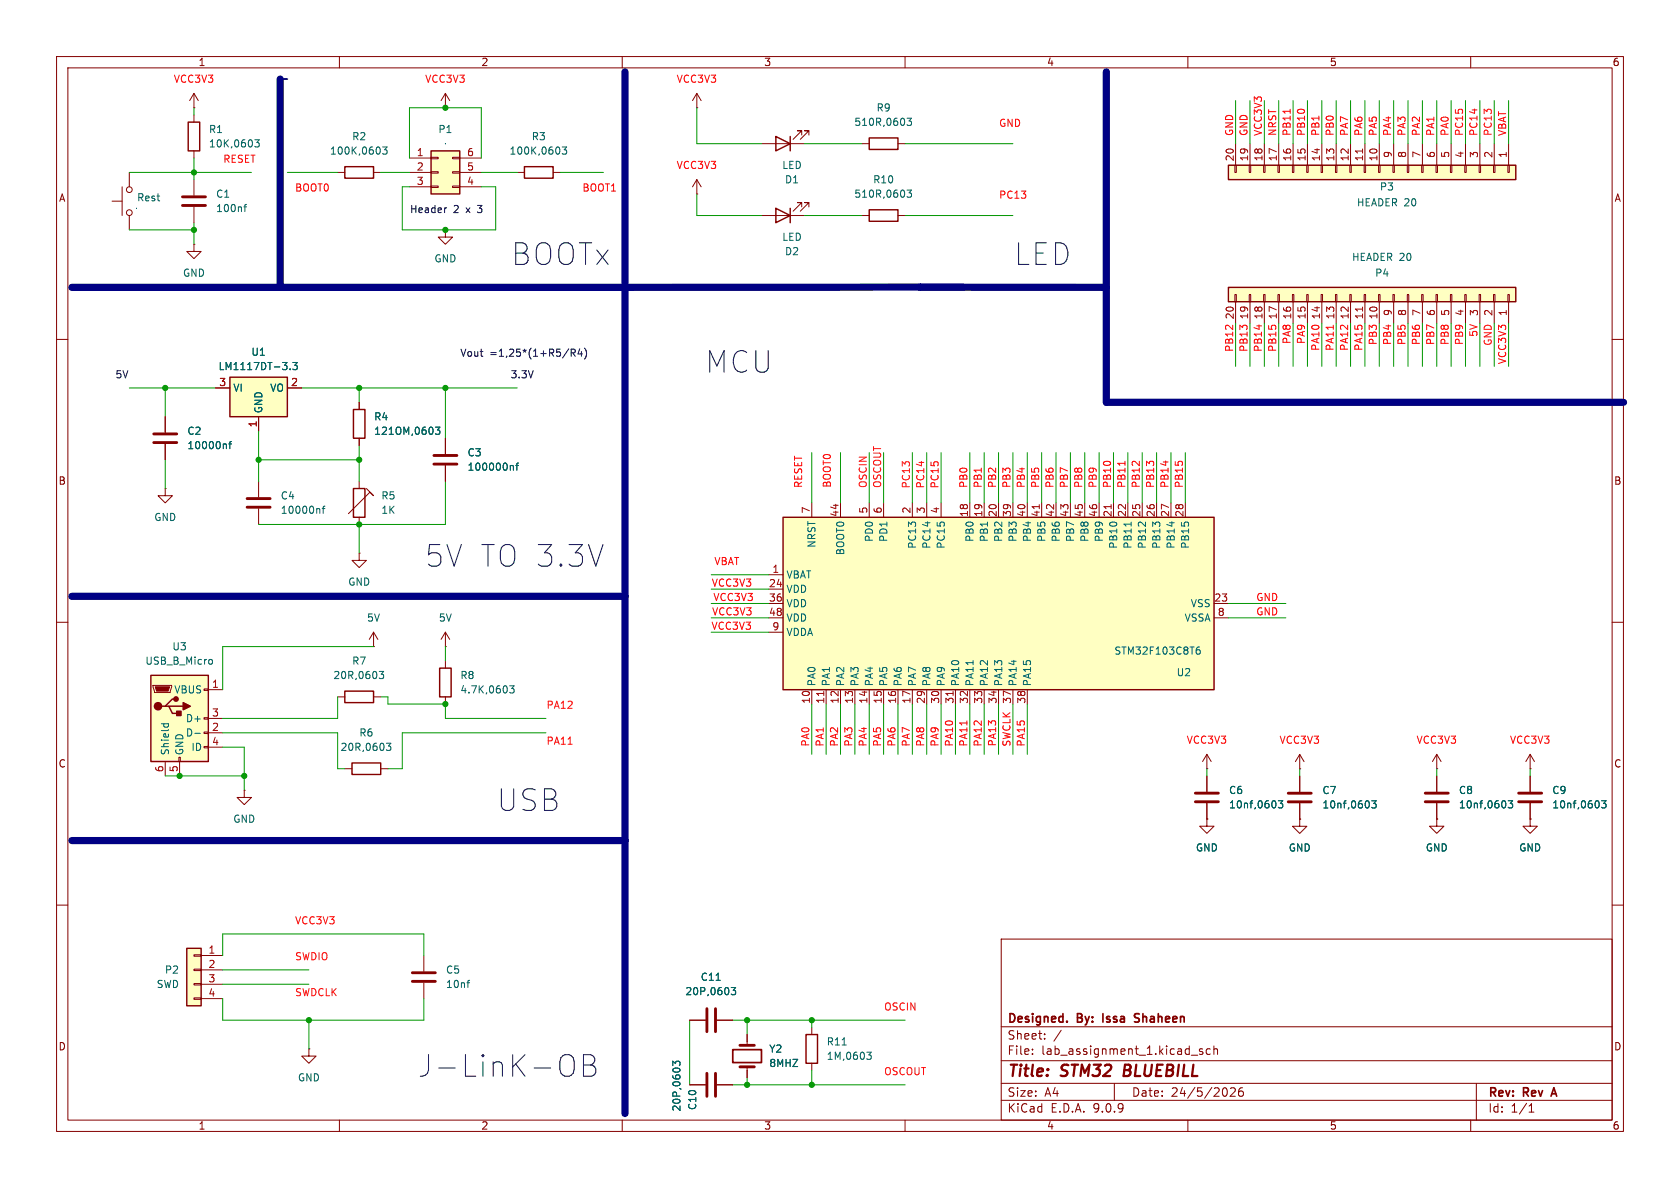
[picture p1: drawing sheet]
<svg xmlns="http://www.w3.org/2000/svg" width="297mm" height="210mm" viewBox="0 0 297 210" stroke-linecap="round" stroke-linejoin="round" font-family="sans-serif">
<g fill="none" stroke="#840000" stroke-width=".18">
<path d="M10 10h277v190h-277zM12 12h273v186h-273zM60 10v2M110 10v2M160 10v2M210 10v2M260 10v2M91.4 30.5h1.3M97.8 30.5h1.3M123.2 34.3h.1M123.2 31.8l-.8 1.2M123.2 31.8l.8 1.2"/>
<path d="M123.2 31.8v2.5M10 60h2M285 60h2M10 110h2M285 110h2M229.8 144.8v1.3h1.2l-1.2 1.2-1.3-1.2h1.3M229.8 144.8h.1M10 160h2M177 166h108v32h-108zM285 160h2M60 198v2M110 198v2"/>
<path d="M160 198v2M177 194.5h108M177 191.5h108M177 187.5h108M177 181.5h108M182.5 186.3v.1M182.5 185.5v.1M184.7 183.6v.1M184.7 182.8v.1M187.6 182.1l-1.3 2M197 191.5v3M210 198v2"/>
<path d="M210.6 186.5h1.1M212.6 185.5l-.4-.1-.2 .2 .1 .2 .5 .2v.3h-.6M214 185.5l-.5-.1-.3 .3v.4l.2 .2h.6M214.6 185.5l.2-.1 .4 .1v.9M214.6 184.9v1.5M217.5 192.4l.6-.1 .2 .1 .1 .3-.9 1.1h.9M219.7 192.3a.59 .59 0 0 0-.7 .6v.6l.1 .2 .4 .1 .2-.1 .1-.5-.1-.3h-.5l-.2 .3M260 198v2M261 191.5v6.5M270.3 196.6h.9M270.3 195.5l.4-.4v1.5"/>
</g>
<path d="M195 179.2v1.5M201.4 179.3l-.6-.1-.2 .3 .1 .3 .6 .2M188.6 180.5v.2M200.6 180.6h.7M274.3 193.4h.8M274.7 192.3l-.5 1.5" fill="none" stroke="#840000" stroke-width=".3"/>
<path d="M198.9 188.2l-.3 2h.8" fill="none" stroke="#840000" stroke-width=".4"/>
<path d="M92.7 29.5h5.1v2h-5.1z" fill="none" stroke="#840000" stroke-width=".25"/>
<path d="M99.4 26h.8l-.4 .5 .3 .1v.5l-.2 .1-.5-.1" fill="none" stroke="#006464" stroke-width=".18"/>
<path d="M33 167.6h2.6v10.2h-2.6z" fill="#ffffc2"/>
<path d="M33 167.6h2.6v10.2h-2.6z" fill="none" stroke="#840000" stroke-width=".25"/>
<path d="M78.7 77.5v2.8M78.7 82.3v2.8M213.4 137.2v2.8M213.4 142v2.8M34.3 168.8h1.3v.2h-1.3zM34.3 171.3h1.3v.3h-1.3zM34.3 173.9h1.3v.2h-1.3zM34.3 176.4h1.3v.3h-1.3zM35.6 168.9h3.8M35.6 171.5h3.8M35.6 174h3.8M35.6 176.5h3.8" fill="none" stroke="#840000" stroke-width=".18"/>
<path d="M76.7 80.5h4.1M76.7 82h4.1M211.3 140.2h4.1M211.3 141.7h4.1" fill="none" stroke="#840000" stroke-width=".51"/>
<path d="M90.4 82.3l.4 .2v.6M91.2 82.3h.5M91.7 81.9l-.3 .1v1.1M226 141.5h.8l-.4 .5 .3 .2v.5l-.2 .1-.5-.1" fill="none" stroke="#006464" stroke-width=".18"/>
<path d="M138.4 91.4h76.2v30.5h-76.2z" fill="#ffffc2"/>
<path d="M61 29.5h5v2h-5zM138.4 91.4h76.2v30.5h-76.2zM77.7 118.1h2.1v5.1h-2.1z" fill="none" stroke="#840000" stroke-width=".25"/>
<g fill="none" stroke="#840000" stroke-width=".18">
<path d="M59.7 30.5h1.3M66 30.5h1.3M63.5 97.8v1.3h1.3l-1.3 1.2-1.3-1.2h1.3M63.5 97.8h.1M143.5 88.9v2.5M148.6 88.9v2.5M153.7 88.9v2.5M156.2 88.9v2.5M161.3 88.9v2.5M163.8 88.9v2.5M166.4 88.9v2.5M171.4 88.9v2.5"/>
<path d="M174 88.9v2.5M176.5 88.9v2.5M179.1 88.9v2.5M181.6 88.9v2.5M184.1 88.9v2.5M186.7 88.9v2.5M189.2 88.9v2.5M191.8 88.9v2.5M194.3 88.9v2.5M196.8 88.9v2.5M199.4 88.9v2.5M201.9 88.9v2.5"/>
<path d="M204.5 88.9v2.5M207 88.9v2.5M209.5 88.9v2.5M78.7 114.3h.1M78.7 111.8l-.7 1.2M78.7 111.8l.8 1.2M78.7 111.8v2.5M78.7 116.8v1.3M135.9 101.6h2.5M135.9 104.1h2.5M135.9 106.7h2.5M135.9 109.2h2.5"/>
<path d="M135.9 111.8h2.5M214.6 106.7h2.6M214.6 109.2h2.6M43.2 139.7v1.3h1.2l-1.2 1.2-1.3-1.2h1.3M43.2 139.7h.1M78.7 123.2v1.3M143.5 121.9v2.6M146 121.9v2.6M148.6 121.9v2.6M151.1 121.9v2.6M153.7 121.9v2.6M156.2 121.9v2.6"/>
<path d="M158.7 121.9v2.6M161.3 121.9v2.6M163.8 121.9v2.6M166.4 121.9v2.6M168.9 121.9v2.6M171.4 121.9v2.6M174 121.9v2.6M176.5 121.9v2.6M179.1 121.9v2.6M181.6 121.9v2.6M229.8 135.9h.1M229.8 133.4l-.8 1.2"/>
<path d="M229.8 133.4l.7 1.2M229.8 133.4v2.5M229.8 137.2v2.8M270.5 137.2v2.8M213.4 144.8v1.3h1.2l-1.2 1.2-1.3-1.2h1.3M213.4 144.8h.1M229.8 142v2.8M254 144.8v1.3h1.3l-1.3 1.2-1.3-1.2h1.3M254 144.8h.1M270.5 142v2.8"/>
</g>
<path d="M183.7 89.2v.7M196.4 89.2v.7M145.6 122.2v.7M168.5 122.2v.7" fill="none" stroke="#a90000" stroke-width=".18"/>
<path d="M67.6 26h.8l-.4 .5 .4 .1v.5l-.2 .1-.6-.1M200 92.3v.7M172 116.8v.7M211.5 115.1l.2-.2h.3l.2 .2v.3l-.2 .2h-.4l-.1-.2M212.1 114.4h-.4l-.2 .5M90.1 121.2h.8l-.4 .5 .3 .1v.6l-.2 .1-.5-.1M242.5 141.6h.8l-.4 .4 .3 .2v.5l-.2 .1-.5-.1M283.1 141.5h.8l-.4 .5 .4 .2v.5l-.2 .1-.6-.1" fill="none" stroke="#006464" stroke-width=".18"/>
<path d="M227.7 140.2h4.1M227.7 141.7h4.1M268.5 141.7h4M268.5 140.2h4" fill="none" stroke="#840000" stroke-width=".51"/>
<path d="M26.7 119.4h10.1v15.2h-10.1z" fill="#ffffc2"/>
<path d="M26.7 119.4h10.1v15.2h-10.1zM29.2 124.8h.6l.7 1.3h1.2M29.8 124.8h2.6M31.1 123.6h-.6l-1.3 1.2h-.6" fill="none" stroke="#840000" stroke-width=".25"/>
<path d="M27.1 121.2h3.3v.2l-.3 1h-2.8zM29.2 134.6v2.6M31.6 133.9h.3v.7h-.3zM31.7 134.6v2.6M36.1 121.8h.7v.2h-.7zM36.1 126.9h.7v.2h-.7zM36.1 129.4h.7v.3h-.7zM36.1 132h.7v.2h-.7zM36.8 121.9h2.6M36.8 127h2.6M36.8 129.5h2.6M36.8 132.1h2.6" fill="none" stroke="#840000" stroke-width=".18"/>
<path d="M27.4 121.4h2.6l-.3 .8h-2z" fill="#840000" stroke="#840000" stroke-width=".18"/>
<g fill="#840000" stroke="#840000" stroke-width=".25">
<path d="M31.2 125.7h.8v.8h-.8z"/>
<path d="M32.4 124.2l1.3 .6-1.3 .7z"/>
<circle cx="27.9" cy="124.8" r=".63"/>
<circle cx="31.1" cy="123.6" r=".38"/>
</g>
<path d="M37.1 116.6h.3l.2 .2-.1 .5-.4 .1M28.5 127.9h1.3M29 127.9l-.1 .4M29.7 127.9l.1 .4M34.4 129.6h1" fill="none" stroke="#006464" stroke-width=".18"/>
<path d="M217.2 29.2h50.8v2.6h-50.8z" fill="#ffffc2"/>
<path d="M217.2 29.2h50.8v2.6h-50.8z" fill="none" stroke="#840000" stroke-width=".25"/>
<g fill="none" stroke="#840000" stroke-width=".18">
<path d="M218.3 29.2h.3v1.3h-.3zM218.4 25.4v3.8M220.9 29.2h.2v1.3h-.2zM221 25.4v3.8M223.4 29.2h.2v1.3h-.2zM223.5 25.4v3.8M225.9 29.2h.3v1.3h-.3zM226.1 25.4v3.8M228.5 29.2h.2v1.3h-.2zM228.6 25.4v3.8M231 29.2h.3v1.3h-.3zM231.1 25.4v3.8"/>
<path d="M233.6 29.2h.2v1.3h-.2zM233.7 25.4v3.8M236.1 29.2h.2v1.3h-.2zM236.2 25.4v3.8M238.6 29.2h.3v1.3h-.3zM238.8 25.4v3.8M241.2 29.2h.2v1.3h-.2zM241.3 25.4v3.8M243.7 29.2h.3v1.3h-.3zM243.8 25.4v3.8M246.3 29.2h.2v1.3h-.2zM246.4 25.4v3.8"/>
<path d="M248.8 29.2h.2v1.3h-.2zM248.9 25.4v3.8M251.3 29.2h.3v1.3h-.3zM251.5 25.4v3.8M253.9 29.2h.2v1.3h-.2zM254 25.4v3.8M256.4 29.2h.3v1.3h-.3zM256.5 25.4v3.8M259 29.2h.2v1.3h-.2zM259.1 25.4v3.8M261.5 29.2h.2v1.3h-.2zM261.6 25.4v3.8"/>
<path d="M264 29.2h.3v1.3h-.3zM264.2 25.4v3.8M266.6 29.2h.2v1.3h-.2zM266.7 25.4v3.8"/>
</g>
<path d="M240.9 26.3v.8" fill="none" stroke="#a90000" stroke-width=".18"/>
<path d="M76.2 26.7h5.1v7.6h-5.1z" fill="#ffffc2"/>
<path d="M76.2 26.7h5.1v7.6h-5.1zM137.2 24.1l2.5 1.3-2.5 1.3zM137.2 36.8l2.5 1.3-2.5 1.3zM139.7 24.1v2.6M139.7 36.8v2.6M62.2 134.9h5.1v2h-5.1z" fill="none" stroke="#840000" stroke-width=".25"/>
<g fill="none" stroke="#840000" stroke-width=".18">
<path d="M78.7 19.1h.1M78.7 16.5l-.7 1.3M78.7 16.5l.8 1.3M78.7 16.5v2.6M123.2 19.1h.1M123.2 16.5l-.8 1.3M123.2 16.5l.8 1.3M123.2 16.5v2.6M72.4 27.9h3.8M72.4 30.5h3.8M72.4 33h3.8M76.2 27.8h1.3v.3h-1.3z"/>
<path d="M76.2 30.4h1.3v.2h-1.3zM76.2 32.9h1.3v.2h-1.3zM80 27.8h1.3v.3h-1.3zM80 30.4h1.3v.2h-1.3zM80 32.9h1.3v.2h-1.3zM81.3 27.9h3.8M81.3 30.5h3.8M81.3 33h3.8M134.6 25.4h7.6M134.6 38.1h7.6M141.7 23.9v-.8h-.7h.7l-1.5 1.5M141.7 36.6v-.8h-.7h.7l-1.5 1.5"/>
<path d="M143 23.9v-.8h-.8h.8l-1.5 1.5M143 36.6v-.8h-.8h.8l-1.5 1.5M29.2 86.4v1.2h1.3l-1.3 1.3-1.3-1.3h1.3M29.2 86.4h.1M61 135.9h1.2M67.3 135.9h1.3M254 135.9h.1M254 133.4v2.5M254 137.2v2.8M254 133.4l-.8 1.2M254 133.4l.8 1.2M254 142v2.8"/>
</g>
<path d="M78.7 25.4h.1M68.3 131.4h.8l-.4 .5 .3 .1v.5l-.1 .2-.6-.2M266.6 141.5h.8l-.4 .5 .4 .2v.5l-.2 .1-.6-.1" fill="none" stroke="#006464" stroke-width=".18"/>
<path d="M252 140.2h4M252 141.7h4" fill="none" stroke="#840000" stroke-width=".51"/>
<path d="M217.2 50.8h50.8v2.5h-50.8z" fill="#ffffc2"/>
<path d="M33.3 21.6h2v5.1h-2zM153.7 24.4h5v2h-5zM217.2 50.8h50.8v2.5h-50.8zM62.5 72.4h2v5.1h-2zM62.5 86.4h2v5h-2z" fill="none" stroke="#840000" stroke-width=".25"/>
<g fill="none" stroke="#840000" stroke-width=".18">
<path d="M34.3 19.1h.1M34.3 16.5l-.8 1.3M34.3 16.5l.8 1.3M34.3 16.5v2.6M34.3 20.3v1.3M34.3 26.7v1.2M152.4 25.4h1.3M158.7 25.4h1.3M34.3 43.2v1.3h1.3l-1.3 1.2-1.3-1.2h1.3M34.3 43.2h.1M218.3 52.1h.3v1.2h-.3zM218.4 53.3v3.9"/>
<path d="M220.9 52.1h.2v1.2h-.2zM221 53.3v3.9M223.4 52.1h.2v1.2h-.2zM223.5 53.3v3.9M225.9 52.1h.3v1.2h-.3zM226.1 53.3v3.9M228.5 52.1h.2v1.2h-.2zM228.6 53.3v3.9M231 52.1h.3v1.2h-.3zM231.1 53.3v3.9M233.6 52.1h.2v1.2h-.2zM233.7 53.3v3.9"/>
<path d="M236.1 52.1h.2v1.2h-.2zM236.2 53.3v3.9M238.6 52.1h.3v1.2h-.3zM238.8 53.3v3.9M241.2 52.1h.2v1.2h-.2zM241.3 53.3v3.9M243.7 52.1h.3v1.2h-.3zM243.8 53.3v3.9M246.3 52.1h.2v1.2h-.2zM246.4 53.3v3.9M248.8 52.1h.2v1.2h-.2zM248.9 53.3v3.9"/>
<path d="M251.3 52.1h.3v1.2h-.3zM251.5 53.3v3.9M253.9 52.1h.2v1.2h-.2zM254 53.3v3.9M256.4 52.1h.3v1.2h-.3zM256.5 53.3v3.9M259 52.1h.2v1.2h-.2zM259.1 53.3v3.9M261.5 52.1h.2v1.2h-.2zM261.6 53.3v3.9M264 52.1h.3v1.2h-.3zM264.2 53.3v3.9"/>
<path d="M266.6 52.1h.2v1.2h-.2zM266.7 53.3v3.9M29.2 73.7v2.8M29.2 78.5v2.8M63.5 71.1v1.3M63.5 77.5v1.2M63.5 85.1v1.3M63.5 91.4v1.3M64.8 86.4l1.2 1.2-.6-.6-3.8 3.8M270.5 135.9h.1M270.5 133.4l-.8 1.2M270.5 133.4l.8 1.2"/>
<path d="M270.5 133.4v2.5M270.5 144.8v1.3h1.3l-1.3 1.2-1.3-1.2h1.3M270.5 144.8h.1M121.9 191.8h2.8M121.9 180.3h2.8M126.7 191.8h2.8M126.7 180.3h2.8"/>
</g>
<path d="M240.9 54.3v.7" fill="none" stroke="#a90000" stroke-width=".18"/>
<path d="M45 24.7h.8l-.4 .5 .4 .1v.6l-.2 .1-.6-.1M160.4 20.9h.7l-.4 .5 .4 .1v.5l-.2 .2-.5-.2M40 78.5v.8M40.4 78.5h.5M40.9 78l-.3 .2v1.1M77 75.5h.8l-.5 .5 .4 .1v.6l-.2 .1-.5-.1M126.6 173.3h.7M129.3 174.6h.8l-.5 .5 .4 .1v.5l-.2 .1-.5-.1M118.9 188.4v-.8l.5 .4 .1-.3h.6l.1 .1-.1 .6" fill="none" stroke="#006464" stroke-width=".18"/>
<path d="M27.2 76.7h4M27.2 78.2h4M125 178.3v4.1M126.5 178.3v4.1M125 189.7v4.1M126.5 189.7v4.1" fill="none" stroke="#840000" stroke-width=".51"/>
<path d="M40.6 66.7h10.2v7h-10.2z" fill="#ffffc2"/>
<path d="M153.7 37.1h5v2h-5zM40.6 66.7h10.2v7h-10.2zM61 122.2h5v2h-5zM142.5 182.9h2v5.1h-2z" fill="none" stroke="#840000" stroke-width=".25"/>
<g fill="none" stroke="#840000" stroke-width=".18">
<path d="M19.8 35.6h1.8M21.6 33v5.1M22.9 30.5v2.5M22.9 38.1v2.5M34.3 31.8v2.7M34.3 36.6v2.8M152.4 38.1h1.3M158.7 38.1h1.3M78.7 40.6v1.3h1.3l-1.3 1.3-1.2-1.3h1.2M78.7 40.6h.1M29.2 73.7v2.8M29.2 78.5v2.8"/>
<path d="M38.1 68.6h2.5M45.7 73.7v2.5M50.8 68.6h2.5M63.5 71.1v1.3M63.5 77.5v1.2M78.7 77.5v2.8M45.7 85.1v2.8M45.7 89.9v2.8M78.7 82.3v2.8M66 114.3h.1M66 111.8l-.7 1.2M66 111.8l.8 1.2"/>
<path d="M66 111.8v2.5M59.7 123.2h1.3M66 123.2h1.3M213.4 135.9h.1M213.4 133.4l-.8 1.2M213.4 133.4l.7 1.2M213.4 133.4v2.5M213.4 137.2v2.8M229.8 137.2v2.8M254 137.2v2.8M270.5 137.2v2.8M213.4 144.8h.1"/>
<path d="M213.4 142v2.8M229.8 144.8h.1M229.8 142v2.8M254 144.8h.1M254 142v2.8M270.5 144.8h.1M270.5 142v2.8M74.9 168.9v2.8M74.9 173.7v2.8M54.6 185.4v1.3h1.3l-1.3 1.3-1.3-1.3h1.3M54.6 185.4h.1M121.9 191.8h2.8"/>
<path d="M121.9 180.3h2.8M126.7 191.8h2.8M126.7 180.3h2.8M132.1 182.9v1.9M132.1 188.6v1.9M143.5 181.6v1.3M143.5 188v1.2"/>
<circle cx="22.9" cy="37.6" r=".51"/>
<circle cx="22.9" cy="33.5" r=".51"/>
</g>
<g fill="none" stroke="#006464" stroke-width=".18">
<path d="M24.1 36.8h.1M43.1 36.6h.5M43.6 36.1l-.3 .2v1.1M160.4 33.6h.7l-.4 .5 .4 .1v.5l-.2 .2-.5-.2M40 78.5v.8M40.4 78.5h.5M40.9 78l-.3 .2v1.1M51.3 65.2v.1M51.8 64.1h.8l-.5 .5 .4 .1v.5l-.2 .1-.5-.1M77 75.5h.8l-.5 .5 .4 .1v.6l-.2 .1-.5-.1M56.5 90v.7M57 89.9h.4"/>
<path d="M57.4 89.5l-.3 .2v1M90.4 82.3l.4 .2v.6M91.2 82.3h.5M91.7 81.9l-.3 .1v1.1M67 118.7h.8l-.4 .5 .4 .1v.5l-.2 .2-.6-.2M226 141.5h.8l-.4 .5 .3 .2v.5l-.2 .1-.5-.1M242.5 141.6h.8l-.4 .4 .3 .2v.5l-.2 .1-.5-.1M266.6 141.5h.8l-.4 .5 .4 .2v.5l-.2 .1-.6-.1M283.1 141.5h.8l-.4 .5 .4 .2v.5l-.2 .1-.6-.1M82.5 173.7h.5M83 173.3l-.2 .1M126.6 173.3h.7"/>
<path d="M129.3 174.6h.8l-.5 .5 .4 .1v.5l-.2 .1-.5-.1M118.9 188.4v-.8l.5 .4 .1-.3h.6l.1 .1-.1 .6M148.9 184.7h.7M153.2 186h.8l-.4 .5 .4 .1v.4l-.2 .3h-.4"/>
</g>
<path d="M32.3 34.8h4M32.3 36.3h4M43.7 88.1h4.1M43.7 89.7h4.1M72.9 172h4.1M72.9 173.5h4.1M130.8 184.8h2.5M130.8 188.6h2.5" fill="none" stroke="#840000" stroke-width=".51"/>
<path d="M129.5 185.5h5.1v2.3h-5.1z" fill="none" stroke="#840000" stroke-width=".3"/>
<path d="M228.1 19.3v.7M235.7 57.5v.7M198.9 81.5v.8M170.9 127.4v.8" fill="none" stroke="#f00" stroke-width=".18"/>
<path d="M79 36.7l-.3 .1M100.6 61.7l-1.1 1.6M101 62.4l.6-.1 .1-.2-.1-.3-.6-.1v1.3M101.3 62.4l.4 .6M102.5 61.7l-.3 .9h.8M102.8 62.1v.9M103.3 61.5a1.46 1.46 0 0 1 0 2M106.6 96.3l-1.3 3.8M99.5 186.6a1.27 1.27 0 0 1 1.4-.1 1.27 1.27 0 0 1 .6 1.2v1.3a1.27 1.27 0 0 1-.6 1.1 1.27 1.27 0 0 1-1.4 0M103.2 186.4h1.2a.93 .93 0 0 1 .8 .9 .93 .93 0 0 1-.8 1 1.01 1.01 0 0 1 1 .9 1.01 1.01 0 0 1-.8 1h-1.4zM103.2 188.3h1.2" fill="none" stroke="#0f0f0f" stroke-width=".18"/>
<path d="M100.4 131.6h.8" fill="none" stroke="#ff0c00" stroke-width=".18"/>
<path d="M49.5 14v36.8M110.5 12.7v184.2M195.6 12.7v58.4h91.4M12.7 50.8h182.9M162.7 50.8h7.5M12.7 105.4h97.8M12.7 148.6h97.8" fill="none" stroke="#000084" stroke-width="1.3"/>
<path d="M49.5 14h1.3M195.6 50.8v1.3" fill="none" stroke="#000084" stroke-width=".3"/>
<g fill="none" stroke="#009600" stroke-width=".18">
<path d="M34.3 19.1v1.2M123.2 19.1v6.3h11.4M218.4 17.8v7.6M221 17.8v7.6M223.5 17.8v7.6M226.1 17.8v7.6M228.6 17.8v7.6M231.1 17.8v7.6M233.7 17.8v7.6M236.2 17.8v7.6M238.8 17.8v7.6M241.3 17.8v7.6"/>
<path d="M243.8 17.8v7.6M246.4 17.8v7.6M248.9 17.8v7.6M251.5 17.8v7.6M254 17.8v7.6M256.5 17.8v7.6M259.1 17.8v7.6M261.6 17.8v7.6M264.2 17.8v7.6M266.7 17.8v7.6M22.9 30.5h21.5M34.3 27.9v3.9"/>
<path d="M34.3 39.4v3.8M50.8 30.5h8.9M67.3 30.5h5.1M72.4 33h-1.3v7.6h16.5v-7.6h-2.5M72.4 27.9v-8.8h12.7v8.8M85.1 30.5h6.3M99.1 30.5h7.6M123.2 34.3v3.8h11.4M142.2 38.1h10.2M142.2 25.4h10.2M160 38.1h19.1M160 25.4h19.1"/>
<path d="M22.9 40.6h11.4M218.4 57.2v7.6M221 57.2v7.6M223.5 57.2v7.6M226.1 57.2v7.6M228.6 57.2v7.6M231.1 57.2v7.6M233.7 57.2v7.6M236.2 57.2v7.6M238.8 57.2v7.6M241.3 57.2v7.6M243.8 57.2v7.6"/>
<path d="M246.4 57.2v7.6M248.9 57.2v7.6M251.5 57.2v7.6M254 57.2v7.6M256.5 57.2v7.6M259.1 57.2v7.6M261.6 57.2v7.6M264.2 57.2v7.6M266.7 57.2v7.6M22.9 68.6h15.2M29.2 68.6v5.1M45.7 76.2v8.9"/>
<path d="M53.3 68.6h38.1M63.5 68.6v2.5M63.5 78.7v6.4M78.7 68.6v8.9M29.2 81.3v5.1M45.7 81.3h17.8M63.5 92.7v5.1M78.7 85.1v7.6h-33M143.5 80v8.9M148.6 80v8.9M153.7 80v8.9M156.2 80v8.9"/>
<path d="M161.3 80v8.9M163.8 80v8.9M166.4 80v8.9M171.4 80v8.9M174 80v8.9M176.5 80v8.9M179.1 80v8.9M181.6 80v8.9M184.1 80v8.9M186.7 80v8.9M189.2 80v8.9M191.8 80v8.9"/>
<path d="M194.3 80v8.9M196.8 80v8.9M199.4 80v8.9M201.9 80v8.9M204.5 80v8.9M207 80v8.9M209.5 80v8.9M66 114.3h-26.6v7.6M78.7 114.3v2.5M125.7 104.1h10.2M125.7 111.8h10.2M125.7 109.2h10.2"/>
<path d="M125.7 106.7h10.2M125.7 101.6h10.2M217.2 109.2h10.1M217.2 106.7h10.1M29.2 137.2h14M39.4 129.5h20.3v6.4h1.3M39.4 132.1h3.8v7.6M59.7 123.2v3.8h-20.3M67.3 123.2h1.3v1.3h10.1v2.5h17.8M96.5 129.5h-25.4v6.4h-2.5M143.5 124.5v8.9M146 124.5v8.9"/>
<path d="M148.6 124.5v8.9M151.1 124.5v8.9M153.7 124.5v8.9M156.2 124.5v8.9M158.7 124.5v8.9M161.3 124.5v8.9M163.8 124.5v8.9M166.4 124.5v8.9M168.9 124.5v8.9M171.4 124.5v8.9M174 124.5v8.9M176.5 124.5v8.9"/>
<path d="M179.1 124.5v8.9M181.6 124.5v8.9M213.4 135.9v1.3M229.8 135.9v1.3M254 135.9v1.3M270.5 135.9v1.3M39.4 168.9v-3.8h35.5v3.8M39.4 176.5v3.8h35.5v-3.8M39.4 171.5h15.2M39.4 174h15.2M54.6 180.3v5.1M121.9 180.3v11.5"/>
<path d="M129.5 180.3h30.5M129.5 191.8h30.5M132.1 180.3v2.6M132.1 190.5v1.3M143.5 180.3v1.3M143.5 189.2v2.6"/>
</g>
<g fill="#009600" stroke="#009600" stroke-width=".18">
<circle cx="78.7" cy="68.6" r=".46"/>
<circle cx="34.3" cy="40.6" r=".46"/>
<circle cx="78.7" cy="40.6" r=".46"/>
<circle cx="63.5" cy="68.6" r=".46"/>
<circle cx="29.2" cy="68.6" r=".46"/>
<circle cx="54.6" cy="180.3" r=".46"/>
<circle cx="43.2" cy="137.2" r=".46"/>
<circle cx="31.7" cy="137.2" r=".46"/>
<circle cx="132.1" cy="180.3" r=".46"/>
<circle cx="143.5" cy="180.3" r=".46"/>
<circle cx="78.7" cy="124.5" r=".46"/>
<circle cx="143.5" cy="191.8" r=".46"/>
<circle cx="132.1" cy="191.8" r=".46"/>
<circle cx="78.7" cy="19.1" r=".46"/>
<circle cx="34.3" cy="30.5" r=".46"/>
<circle cx="45.7" cy="81.3" r=".46"/>
<circle cx="63.5" cy="81.3" r=".46"/>
<circle cx="63.5" cy="92.7" r=".46"/>
</g>
<g fill="#000084" stroke="#000084" stroke-width=".18">
<circle cx="110.5" cy="105.4" r=".46"/>
<circle cx="110.5" cy="50.8" r=".46"/>
<circle cx="49.5" cy="50.8" r=".46"/>
<circle cx="110.5" cy="148.6" r=".46"/>
<circle cx="195.6" cy="50.8" r=".46"/>
</g>
<g font-size="5.3" fill="#0f0f0f">
<text x="90.2" y="47.2">BOOTx</text>
<text x="179.1" y="47.2">LED</text>
<text x="124.5" y="66.3">MCU</text>
<text x="74.9" y="100.6">5V TO 3.3V</text>
<text x="87.6" y="143.7">USB</text>
<text x="73.7" y="190.7">J-LinK-OB</text>
</g>
<g font-size="2.8" fill="#840000">
<text x="178" y="190.9">Title:</text>
<text x="187.7" y="190.9">STM32</text>
<text x="199.5" y="190.9">BLUEBILL</text>
</g>
<g font-size="2.1" fill="#840000">
<text x="178" y="184">Sheet:</text>
<text x="178" y="181.2">Designed.</text>
<text x="190.5" y="181.2">By:</text>
<text x="195.6" y="181.2">Issa</text>
<text x="201.9" y="181.2">Shaheen</text>
<text x="178" y="186.7">File:</text>
<text x="184.1" y="186.7">lab_assignment_1.kicad_sch</text>
<text x="178" y="196.9">KiCad</text>
<text x="178" y="194.1">Size:</text>
<text x="184.7" y="194.1">A4</text>
<text x="185.7" y="196.9">E.D.A.</text>
<text x="193.3" y="196.9">9.0.9</text>
<text x="200" y="194.1">Date:</text>
<text x="207" y="194.1">24/5/2026</text>
<text x="263" y="194.3">Rev:</text>
<text x="263" y="196.9">Id:</text>
<text x="267.1" y="196.9">1/1</text>
<text x="269.4" y="194.3">Rev</text>
<text x="275.1" y="194.3">A</text>
</g>
<g font-size="1.8" fill="#840000">
<text x="35" y="11.9">1</text>
<text x="85" y="11.9">2</text>
<text x="135" y="11.9">3</text>
<text x="185" y="11.9">4</text>
<text x="235" y="11.9">5</text>
<text x="285" y="11.9">6</text>
<text x="10.3" y="35.9">A</text>
<text x="285.3" y="35.9">A</text>
<text x="10.3" y="85.9">B</text>
<text x="285.3" y="85.9">B</text>
<text x="10.3" y="135.9">C</text>
<text x="285.3" y="135.9">C</text>
<text x="10.3" y="185.9">D</text>
<text x="285.3" y="185.9">D</text>
<text x="35" y="199.9">1</text>
<text x="85" y="199.9">2</text>
<text x="135" y="199.9">3</text>
<text x="185" y="199.9">4</text>
<text x="235" y="199.9">5</text>
<text x="285" y="199.9">6</text>
</g>
<g font-size="1.8" fill="#ff000f">
<text x="30.6" y="14.8">VCC3V3</text>
<text x="75.1" y="14.8">VCC3V3</text>
<text x="119.5" y="14.8">VCC3V3</text>
<text x="119.5" y="30.1">VCC3V3</text>
<text x="209.7" y="131.7">VCC3V3</text>
<text x="226.1" y="131.7">VCC3V3</text>
<text x="250.3" y="131.7">VCC3V3</text>
<text x="266.8" y="131.7">VCC3V3</text>
</g>
<g font-size="1.8" fill="#006464">
<text x="36.8" y="23.7">R1</text>
<text x="77.4" y="23.7">P1</text>
<text x="150.9" y="22.5">510R,0603</text>
<text x="154.9" y="19.9">R9</text>
<text x="36.8" y="26.3">10K,0603</text>
<text x="58.2" y="27.5">100K,0603</text>
<text x="62.2" y="25">R2</text>
<text x="90" y="27.5">100K,0603</text>
<text x="93.9" y="25">R3</text>
<text x="24.1" y="35.8">Rest</text>
<text x="38.1" y="35.2">C1</text>
<text x="138.2" y="30.1">LED</text>
<text x="138.7" y="32.6">D1</text>
<text x="150.9" y="35.2">510R,0603</text>
<text x="154.3" y="32.6">R10</text>
<text x="243.8" y="33.9">P3</text>
<text x="38.1" y="37.7">100nf</text>
<text x="239.8" y="36.7">HEADER 20</text>
<text x="76.7" y="46.6">GND</text>
<text x="138.2" y="42.8">LED</text>
<text x="138.7" y="45.3">D2</text>
<text x="238.9" y="46.3">HEADER 20</text>
<text x="32.3" y="49.1">GND</text>
<text x="243" y="49.1">P4</text>
<text x="38.5" y="65.6">LM1117DT-3.3</text>
<text x="44.3" y="63.1">U1</text>
<text x="41.1" y="69.4">VI</text>
<text x="47.7" y="69.4">VO</text>
<text x="33" y="77.1">C2</text>
<text x="46.6" y="73.2" transform="rotate(-90 46.6 73.2)">GND</text>
<text x="66" y="74.5">R4</text>
<text x="66" y="77.1">121OM,0603</text>
<text x="33" y="79.6">10000nf</text>
<text x="82.6" y="80.9">C3</text>
<text x="82.6" y="83.4">100000nf</text>
<text x="49.5" y="88.5">C4</text>
<text x="67.3" y="88.5">R5</text>
<text x="27.2" y="92.3">GND</text>
<text x="49.5" y="91">10000nf</text>
<text x="67.3" y="91">1K</text>
<text x="154.5" y="95.9" transform="rotate(-90 154.5 95.9)">PD0</text>
<text x="157.1" y="95.9" transform="rotate(-90 157.1 95.9)">PD1</text>
<text x="172.3" y="95.9" transform="rotate(-90 172.3 95.9)">PB0</text>
<text x="174.9" y="95.9" transform="rotate(-90 174.9 95.9)">PB1</text>
<text x="177.4" y="95.9" transform="rotate(-90 177.4 95.9)">PB2</text>
<text x="179.9" y="95.9" transform="rotate(-90 179.9 95.9)">PB3</text>
<text x="182.5" y="95.9" transform="rotate(-90 182.5 95.9)">PB4</text>
<text x="185" y="95.9" transform="rotate(-90 185 95.9)">PB5</text>
<text x="187.6" y="95.9" transform="rotate(-90 187.6 95.9)">PB6</text>
<text x="190.1" y="95.9" transform="rotate(-90 190.1 95.9)">PB7</text>
<text x="192.6" y="95.9" transform="rotate(-90 192.6 95.9)">PB8</text>
<text x="195.2" y="95.9" transform="rotate(-90 195.2 95.9)">PB9</text>
<text x="144.4" y="96.9" transform="rotate(-90 144.4 96.9)">NRST</text>
<text x="149.5" y="98.3" transform="rotate(-90 149.5 98.3)">BOOT0</text>
<text x="162.2" y="97.1" transform="rotate(-90 162.2 97.1)">PC13</text>
<text x="164.7" y="97.1" transform="rotate(-90 164.7 97.1)">PC14</text>
<text x="167.2" y="97.1" transform="rotate(-90 167.2 97.1)">PC15</text>
<text x="197.7" y="97.1" transform="rotate(-90 197.7 97.1)">PB10</text>
<text x="200.3" y="97.1" transform="rotate(-90 200.3 97.1)">PB11</text>
<text x="202.8" y="97.1" transform="rotate(-90 202.8 97.1)">PB12</text>
<text x="205.3" y="97.1" transform="rotate(-90 205.3 97.1)">PB13</text>
<text x="207.9" y="97.1" transform="rotate(-90 207.9 97.1)">PB14</text>
<text x="210.4" y="97.1" transform="rotate(-90 210.4 97.1)">PB15</text>
<text x="61.5" y="103.7">GND</text>
<text x="138.9" y="102.5">VBAT</text>
<text x="138.9" y="105">VDD</text>
<text x="138.9" y="107.5">VDD</text>
<text x="210.4" y="107.5">VSS</text>
<text x="64.8" y="110.1">5V</text>
<text x="77.5" y="110.1">5V</text>
<text x="138.9" y="110.1">VDD</text>
<text x="138.9" y="112.6">VDDA</text>
<text x="209.3" y="110.1">VSSA</text>
<text x="25.6" y="117.7">USB_B_Micro</text>
<text x="30.4" y="115.2">U3</text>
<text x="62.2" y="117.7">R7</text>
<text x="196.9" y="115.9">STM32F103C8T6</text>
<text x="207.9" y="119.7">U2</text>
<text x="30.7" y="122.8">VBUS</text>
<text x="58.8" y="120.2">20R,0603</text>
<text x="81.3" y="120.2">R8</text>
<text x="81.3" y="122.8">4.7K,0603</text>
<text x="144.4" y="121.4" transform="rotate(-90 144.4 121.4)">PA0</text>
<text x="146.9" y="121.4" transform="rotate(-90 146.9 121.4)">PA1</text>
<text x="149.5" y="121.4" transform="rotate(-90 149.5 121.4)">PA2</text>
<text x="152" y="121.4" transform="rotate(-90 152 121.4)">PA3</text>
<text x="154.5" y="121.4" transform="rotate(-90 154.5 121.4)">PA4</text>
<text x="157.1" y="121.4" transform="rotate(-90 157.1 121.4)">PA5</text>
<text x="159.6" y="121.4" transform="rotate(-90 159.6 121.4)">PA6</text>
<text x="162.2" y="121.4" transform="rotate(-90 162.2 121.4)">PA7</text>
<text x="164.7" y="121.4" transform="rotate(-90 164.7 121.4)">PA8</text>
<text x="167.2" y="121.4" transform="rotate(-90 167.2 121.4)">PA9</text>
<text x="169.8" y="121.4" transform="rotate(-90 169.8 121.4)">PA10</text>
<text x="172.3" y="121.4" transform="rotate(-90 172.3 121.4)">PA11</text>
<text x="174.9" y="121.4" transform="rotate(-90 174.9 121.4)">PA12</text>
<text x="177.4" y="121.4" transform="rotate(-90 177.4 121.4)">PA13</text>
<text x="179.9" y="121.4" transform="rotate(-90 179.9 121.4)">PA14</text>
<text x="182.5" y="121.4" transform="rotate(-90 182.5 121.4)">PA15</text>
<text x="32.8" y="127.9">D+</text>
<text x="32.8" y="130.4">D-</text>
<text x="63.4" y="130.4">R6</text>
<text x="30.1" y="133.6" transform="rotate(-90 30.1 133.6)">Shield</text>
<text x="32.6" y="133.6" transform="rotate(-90 32.6 133.6)">GND</text>
<text x="33.7" y="132.9">ID</text>
<text x="60.1" y="132.9">20R,0603</text>
<text x="217.2" y="140.6">C6</text>
<text x="217.2" y="143.1">10nf,0603</text>
<text x="233.7" y="140.6">C7</text>
<text x="233.7" y="143.1">10nf,0603</text>
<text x="257.8" y="140.6">C8</text>
<text x="257.8" y="143.1">10nf,0603</text>
<text x="274.3" y="140.6">C9</text>
<text x="274.3" y="143.1">10nf,0603</text>
<text x="41.1" y="145.6">GND</text>
<text x="211.3" y="150.7">GND</text>
<text x="227.7" y="150.7">GND</text>
<text x="252" y="150.7">GND</text>
<text x="268.5" y="150.7">GND</text>
<text x="29.1" y="172.3">P2</text>
<text x="78.7" y="172.3">C5</text>
<text x="123.8" y="173.6">C11</text>
<text x="27.6" y="174.9">SWD</text>
<text x="78.7" y="174.9">10nf</text>
<text x="121.1" y="176.1">20P,0603</text>
<text x="146.1" y="185">R11</text>
<text x="52.6" y="191.4">GND</text>
<text x="135.9" y="186.3">Y2</text>
<text x="135.9" y="188.8">8MHZ</text>
<text x="146.1" y="187.6">1M,0603</text>
<text x="120.5" y="196.6" transform="rotate(-90 120.5 196.6)">20P,0603</text>
<text x="123.3" y="196.3" transform="rotate(-90 123.3 196.3)">C10</text>
</g>
<text font-size="1.8" fill="#ff0f00" x="176.5" y="22.5">GND</text>
<g font-size="1.8" fill="#ff1200">
<text x="39.4" y="28.9">RESET</text>
<text x="256.2" y="24.1" transform="rotate(-90 256.2 24.1)">PA0</text>
<text x="256.2" y="61.1" transform="rotate(-90 256.2 61.1)">PB8</text>
<text x="191.4" y="86.4" transform="rotate(-90 191.4 86.4)">PB8</text>
<text x="143.2" y="132.1" transform="rotate(-90 143.2 132.1)">PA0</text>
</g>
<g font-size="1.8" fill="#a90000">
<text x="73.6" y="27.7">1</text>
<text x="82.5" y="27.7">6</text>
<text x="218.2" y="28.6" transform="rotate(-90 218.2 28.6)">20</text>
<text x="220.7" y="28.6" transform="rotate(-90 220.7 28.6)">19</text>
<text x="223.3" y="28.6" transform="rotate(-90 223.3 28.6)">18</text>
<text x="225.8" y="28.6" transform="rotate(-90 225.8 28.6)">17</text>
<text x="228.3" y="28.6" transform="rotate(-90 228.3 28.6)">16</text>
<text x="230.9" y="28.6" transform="rotate(-90 230.9 28.6)">15</text>
<text x="233.4" y="28.6" transform="rotate(-90 233.4 28.6)">14</text>
<text x="236" y="28.6" transform="rotate(-90 236 28.6)">13</text>
<text x="238.5" y="28.6" transform="rotate(-90 238.5 28.6)">12</text>
<text x="241" y="28.6" transform="rotate(-90 241 28.6)">11</text>
<text x="243.6" y="28.6" transform="rotate(-90 243.6 28.6)">10</text>
<text x="246.1" y="28" transform="rotate(-90 246.1 28)">9</text>
<text x="248.7" y="28" transform="rotate(-90 248.7 28)">8</text>
<text x="251.2" y="28" transform="rotate(-90 251.2 28)">7</text>
<text x="253.7" y="28" transform="rotate(-90 253.7 28)">6</text>
<text x="256.3" y="28" transform="rotate(-90 256.3 28)">5</text>
<text x="258.8" y="28" transform="rotate(-90 258.8 28)">4</text>
<text x="261.4" y="28" transform="rotate(-90 261.4 28)">3</text>
<text x="263.9" y="28" transform="rotate(-90 263.9 28)">2</text>
<text x="266.4" y="28" transform="rotate(-90 266.4 28)">1</text>
<text x="73.6" y="30.2">2</text>
<text x="73.6" y="32.8">3</text>
<text x="82.5" y="30.2">5</text>
<text x="82.5" y="32.8">4</text>
<text x="218.2" y="56.6" transform="rotate(-90 218.2 56.6)">20</text>
<text x="220.7" y="56.6" transform="rotate(-90 220.7 56.6)">19</text>
<text x="223.3" y="56.6" transform="rotate(-90 223.3 56.6)">18</text>
<text x="225.8" y="56.6" transform="rotate(-90 225.8 56.6)">17</text>
<text x="228.3" y="56.6" transform="rotate(-90 228.3 56.6)">16</text>
<text x="230.9" y="56.6" transform="rotate(-90 230.9 56.6)">15</text>
<text x="233.4" y="56.6" transform="rotate(-90 233.4 56.6)">14</text>
<text x="236" y="56.6" transform="rotate(-90 236 56.6)">13</text>
<text x="238.5" y="56.6" transform="rotate(-90 238.5 56.6)">12</text>
<text x="241" y="56.6" transform="rotate(-90 241 56.6)">11</text>
<text x="243.6" y="56.6" transform="rotate(-90 243.6 56.6)">10</text>
<text x="246.1" y="56" transform="rotate(-90 246.1 56)">9</text>
<text x="248.7" y="56" transform="rotate(-90 248.7 56)">8</text>
<text x="251.2" y="56" transform="rotate(-90 251.2 56)">7</text>
<text x="253.7" y="56" transform="rotate(-90 253.7 56)">6</text>
<text x="256.3" y="56" transform="rotate(-90 256.3 56)">5</text>
<text x="258.8" y="56" transform="rotate(-90 258.8 56)">4</text>
<text x="261.4" y="56" transform="rotate(-90 261.4 56)">3</text>
<text x="263.9" y="56" transform="rotate(-90 263.9 56)">2</text>
<text x="266.4" y="56" transform="rotate(-90 266.4 56)">1</text>
<text x="38.7" y="68.3">3</text>
<text x="51.4" y="68.3">2</text>
<text x="45.5" y="75.6" transform="rotate(-90 45.5 75.6)">1</text>
<text x="143.3" y="90.9" transform="rotate(-90 143.3 90.9)">7</text>
<text x="148.3" y="91.5" transform="rotate(-90 148.3 91.5)">44</text>
<text x="153.4" y="90.9" transform="rotate(-90 153.4 90.9)">5</text>
<text x="156" y="90.9" transform="rotate(-90 156 90.9)">6</text>
<text x="161" y="90.9" transform="rotate(-90 161 90.9)">2</text>
<text x="163.6" y="90.9" transform="rotate(-90 163.6 90.9)">3</text>
<text x="166.1" y="90.9" transform="rotate(-90 166.1 90.9)">4</text>
<text x="171.2" y="91.5" transform="rotate(-90 171.2 91.5)">18</text>
<text x="173.7" y="91.5" transform="rotate(-90 173.7 91.5)">19</text>
<text x="176.3" y="91.5" transform="rotate(-90 176.3 91.5)">20</text>
<text x="178.8" y="91.5" transform="rotate(-90 178.8 91.5)">39</text>
<text x="181.4" y="91.5" transform="rotate(-90 181.4 91.5)">40</text>
<text x="183.9" y="91.5" transform="rotate(-90 183.9 91.5)">41</text>
<text x="186.4" y="91.5" transform="rotate(-90 186.4 91.5)">42</text>
<text x="189" y="91.5" transform="rotate(-90 189 91.5)">43</text>
<text x="191.5" y="91.5" transform="rotate(-90 191.5 91.5)">45</text>
<text x="194.1" y="91.5" transform="rotate(-90 194.1 91.5)">46</text>
<text x="196.6" y="91.5" transform="rotate(-90 196.6 91.5)">21</text>
<text x="199.1" y="91.5" transform="rotate(-90 199.1 91.5)">22</text>
<text x="201.7" y="91.5" transform="rotate(-90 201.7 91.5)">25</text>
<text x="204.2" y="91.5" transform="rotate(-90 204.2 91.5)">26</text>
<text x="206.8" y="91.5" transform="rotate(-90 206.8 91.5)">27</text>
<text x="209.3" y="91.5" transform="rotate(-90 209.3 91.5)">28</text>
<text x="136.5" y="101.3">1</text>
<text x="135.8" y="103.9">24</text>
<text x="135.8" y="106.4">36</text>
<text x="214.6" y="106.4">23</text>
<text x="135.8" y="109">48</text>
<text x="136.5" y="111.5">9</text>
<text x="215.2" y="109">8</text>
<text x="37.4" y="121.7">1</text>
<text x="143.3" y="124.5" transform="rotate(-90 143.3 124.5)">10</text>
<text x="145.8" y="124.5" transform="rotate(-90 145.8 124.5)">11</text>
<text x="148.3" y="124.5" transform="rotate(-90 148.3 124.5)">12</text>
<text x="150.9" y="124.5" transform="rotate(-90 150.9 124.5)">13</text>
<text x="153.4" y="124.5" transform="rotate(-90 153.4 124.5)">14</text>
<text x="156" y="124.5" transform="rotate(-90 156 124.5)">15</text>
<text x="158.5" y="124.5" transform="rotate(-90 158.5 124.5)">16</text>
<text x="161" y="124.5" transform="rotate(-90 161 124.5)">17</text>
<text x="163.6" y="124.5" transform="rotate(-90 163.6 124.5)">29</text>
<text x="166.1" y="124.5" transform="rotate(-90 166.1 124.5)">30</text>
<text x="168.7" y="124.5" transform="rotate(-90 168.7 124.5)">31</text>
<text x="171.2" y="124.5" transform="rotate(-90 171.2 124.5)">32</text>
<text x="173.7" y="124.5" transform="rotate(-90 173.7 124.5)">33</text>
<text x="176.3" y="124.5" transform="rotate(-90 176.3 124.5)">34</text>
<text x="178.8" y="124.5" transform="rotate(-90 178.8 124.5)">37</text>
<text x="181.4" y="124.5" transform="rotate(-90 181.4 124.5)">38</text>
<text x="37.4" y="126.7">3</text>
<text x="37.4" y="129.3">2</text>
<text x="37.4" y="131.8">4</text>
<text x="29" y="136.6" transform="rotate(-90 29 136.6)">6</text>
<text x="31.5" y="136.6" transform="rotate(-90 31.5 136.6)">5</text>
<text x="36.8" y="168.7">1</text>
<text x="36.8" y="171.2">2</text>
<text x="36.8" y="173.7">3</text>
<text x="36.8" y="176.3">4</text>
</g>
<g font-size="1.8" fill="#f00">
<text x="218.1" y="24.1" transform="rotate(-90 218.1 24.1)">GND</text>
<text x="220.6" y="24.1" transform="rotate(-90 220.6 24.1)">GND</text>
<text x="223.2" y="24.1" transform="rotate(-90 223.2 24.1)">VCC3V3</text>
<text x="225.7" y="24.1" transform="rotate(-90 225.7 24.1)">NRST</text>
<text x="228.3" y="24.1" transform="rotate(-90 228.3 24.1)">PB11</text>
<text x="230.8" y="24.1" transform="rotate(-90 230.8 24.1)">PB10</text>
<text x="233.3" y="24.1" transform="rotate(-90 233.3 24.1)">PB1</text>
<text x="235.9" y="24.1" transform="rotate(-90 235.9 24.1)">PB0</text>
<text x="238.4" y="24.1" transform="rotate(-90 238.4 24.1)">PA7</text>
<text x="241" y="24.1" transform="rotate(-90 241 24.1)">PA6</text>
<text x="243.5" y="24.1" transform="rotate(-90 243.5 24.1)">PA5</text>
<text x="246" y="24.1" transform="rotate(-90 246 24.1)">PA4</text>
<text x="248.6" y="24.1" transform="rotate(-90 248.6 24.1)">PA3</text>
<text x="251.1" y="24.1" transform="rotate(-90 251.1 24.1)">PA2</text>
<text x="253.7" y="24.1" transform="rotate(-90 253.7 24.1)">PA1</text>
<text x="266.4" y="24.1" transform="rotate(-90 266.4 24.1)">VBAT</text>
<text x="218.1" y="62.3" transform="rotate(-90 218.1 62.3)">PB12</text>
<text x="220.6" y="62.3" transform="rotate(-90 220.6 62.3)">PB13</text>
<text x="223.2" y="62.3" transform="rotate(-90 223.2 62.3)">PB14</text>
<text x="225.7" y="62.3" transform="rotate(-90 225.7 62.3)">PB15</text>
<text x="228.3" y="60.9" transform="rotate(-90 228.3 60.9)">PA8</text>
<text x="230.8" y="60.9" transform="rotate(-90 230.8 60.9)">PA9</text>
<text x="233.3" y="62.1" transform="rotate(-90 233.3 62.1)">PA10</text>
<text x="235.9" y="62.1" transform="rotate(-90 235.9 62.1)">PA11</text>
<text x="238.4" y="62.1" transform="rotate(-90 238.4 62.1)">PA12</text>
<text x="241" y="62.1" transform="rotate(-90 241 62.1)">PA15</text>
<text x="243.5" y="61.1" transform="rotate(-90 243.5 61.1)">PB3</text>
<text x="246" y="61.1" transform="rotate(-90 246 61.1)">PB4</text>
<text x="248.6" y="61.1" transform="rotate(-90 248.6 61.1)">PB5</text>
<text x="251.1" y="61.1" transform="rotate(-90 251.1 61.1)">PB6</text>
<text x="253.7" y="61.1" transform="rotate(-90 253.7 61.1)">PB7</text>
<text x="266.4" y="64.5" transform="rotate(-90 266.4 64.5)">VCC3V3</text>
<text x="141.9" y="86.4" transform="rotate(-90 141.9 86.4)">RESET</text>
<text x="171.1" y="86.4" transform="rotate(-90 171.1 86.4)">PB0</text>
<text x="173.6" y="86.4" transform="rotate(-90 173.6 86.4)">PB1</text>
<text x="176.2" y="86.4" transform="rotate(-90 176.2 86.4)">PB2</text>
<text x="178.7" y="86.4" transform="rotate(-90 178.7 86.4)">PB3</text>
<text x="181.3" y="86.4" transform="rotate(-90 181.3 86.4)">PB4</text>
<text x="183.8" y="86.4" transform="rotate(-90 183.8 86.4)">PB5</text>
<text x="186.3" y="86.4" transform="rotate(-90 186.3 86.4)">PB6</text>
<text x="188.9" y="86.4" transform="rotate(-90 188.9 86.4)">PB7</text>
<text x="196.5" y="86.4" transform="rotate(-90 196.5 86.4)">PB10</text>
<text x="199" y="86.4" transform="rotate(-90 199 86.4)">PB11</text>
<text x="201.6" y="86.4" transform="rotate(-90 201.6 86.4)">PB12</text>
<text x="204.1" y="86.4" transform="rotate(-90 204.1 86.4)">PB13</text>
<text x="206.7" y="86.4" transform="rotate(-90 206.7 86.4)">PB14</text>
<text x="209.2" y="86.4" transform="rotate(-90 209.2 86.4)">PB15</text>
<text x="126.2" y="100">VBAT</text>
<text x="125.7" y="103.8">VCC3V3</text>
<text x="126" y="106.3">VCC3V3</text>
<text x="222" y="106.3">GND</text>
<text x="125.7" y="111.4">VCC3V3</text>
<text x="125.8" y="108.9">VCC3V3</text>
<text x="222" y="108.9">GND</text>
<text x="145.7" y="132.1" transform="rotate(-90 145.7 132.1)">PA1</text>
<text x="148.2" y="132.1" transform="rotate(-90 148.2 132.1)">PA2</text>
<text x="150.8" y="132.1" transform="rotate(-90 150.8 132.1)">PA3</text>
<text x="153.3" y="132.1" transform="rotate(-90 153.3 132.1)">PA4</text>
<text x="155.9" y="132.1" transform="rotate(-90 155.9 132.1)">PA5</text>
<text x="158.4" y="132.1" transform="rotate(-90 158.4 132.1)">PA6</text>
<text x="160.9" y="132.1" transform="rotate(-90 160.9 132.1)">PA7</text>
<text x="163.5" y="132.1" transform="rotate(-90 163.5 132.1)">PA8</text>
<text x="166" y="132.1" transform="rotate(-90 166 132.1)">PA9</text>
<text x="168.6" y="132.1" transform="rotate(-90 168.6 132.1)">PA10</text>
<text x="171.1" y="132.1" transform="rotate(-90 171.1 132.1)">PA11</text>
<text x="173.6" y="132.1" transform="rotate(-90 173.6 132.1)">PA12</text>
<text x="176.2" y="132" transform="rotate(-90 176.2 132)">PA13</text>
<text x="178.7" y="132.1" transform="rotate(-90 178.7 132.1)">SWCLK</text>
<text x="181.3" y="132.1" transform="rotate(-90 181.3 132.1)">PA15</text>
</g>
<g font-size="1.8" fill="#ff1400">
<text x="258.7" y="24.1" transform="rotate(-90 258.7 24.1)">PC15</text>
<text x="258.7" y="61.1" transform="rotate(-90 258.7 61.1)">PB9</text>
<text x="163.5" y="86.4" transform="rotate(-90 163.5 86.4)">PC14</text>
<text x="166" y="86.4" transform="rotate(-90 166 86.4)">PC15</text>
<text x="194" y="86.4" transform="rotate(-90 194 86.4)">PB9</text>
</g>
<g font-size="1.8" fill="#ff0c00">
<text x="261.3" y="24.1" transform="rotate(-90 261.3 24.1)">PC14</text>
<text x="261.3" y="59.7" transform="rotate(-90 261.3 59.7)">5V</text>
<text x="147" y="86.3" transform="rotate(-90 147 86.3)">BOOT0</text>
<text x="96.5" y="131.7">PA11</text>
</g>
<g font-size="1.8" fill="#ff2501">
<text x="263.8" y="24.1" transform="rotate(-90 263.8 24.1)">PC13</text>
<text x="263.8" y="61.2" transform="rotate(-90 263.8 61.2)">GND</text>
<text x="160.9" y="86.4" transform="rotate(-90 160.9 86.4)">PC13</text>
</g>
<g font-size="1.8" fill="#ff0702">
<text x="52.1" y="33.9">BOOT0</text>
<text x="102.9" y="33.9">BOOT1</text>
</g>
<text font-size="1.8" fill="#ff0a00" x="176.5" y="35.2">PC13</text>
<g font-size="1.8" fill="#0f0f0f">
<text x="72.4" y="37.8">Header</text>
<text x="80.2" y="37.8">2</text>
<text x="82.5" y="37.8">x</text>
<text x="84.7" y="37.8">3</text>
<text x="81.3" y="63.2">Vout</text>
<text x="86.6" y="63.2">=1,25*(1+R5/R4)</text>
<text x="20.3" y="67">5V</text>
<text x="90.2" y="67">3.3V</text>
</g>
<g font-size="1.8" fill="#ff0023">
<text x="153.3" y="86.4" transform="rotate(-90 153.3 86.4)">OSCIN</text>
<text x="155.9" y="86.4" transform="rotate(-90 155.9 86.4)">OSCOUT</text>
<text x="156.2" y="178.7">OSCIN</text>
<text x="156.2" y="190.2">OSCOUT</text>
</g>
<text font-size="1.8" fill="#ff1e00" x="96.5" y="125.4">PA12</text>
<text font-size="1.8" fill="#ff1700" x="52.1" y="163.5">VCC3V3</text>
<text font-size="1.8" fill="#ff1c00" x="52.1" y="169.8">SWDIO</text>
<text font-size="1.8" fill="#ff1c02" x="52.1" y="176.2">SWDCLK</text>
</svg>
